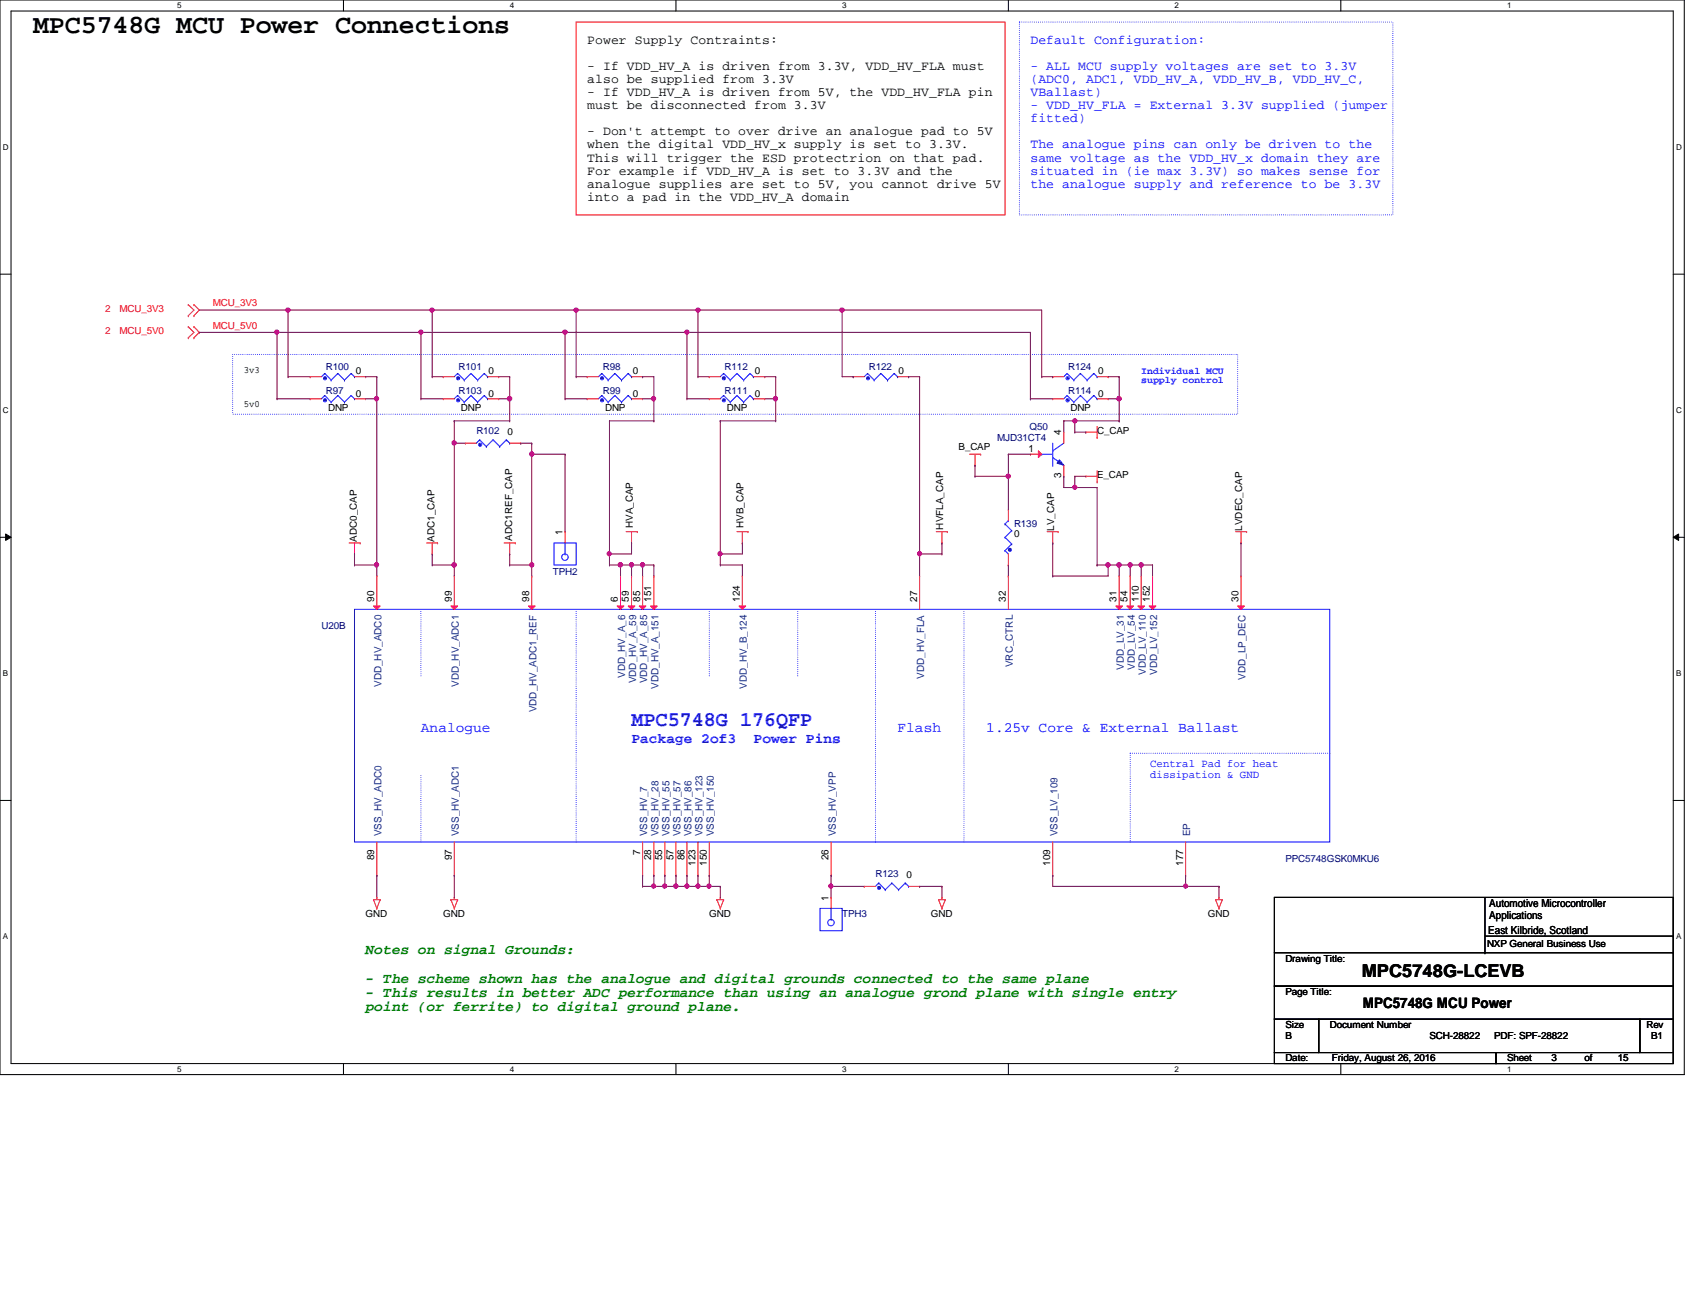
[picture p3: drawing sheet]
<svg xmlns="http://www.w3.org/2000/svg" width="279mm" height="216mm" viewBox="0 0 279 216" stroke-linecap="round" stroke-linejoin="round" font-family="sans-serif">
<path d="M0 0h278v177.4h-278zM1.8 1.8h274.3v173.8h-274.3z" fill="none" stroke="#000" stroke-width=".17"/>
<g fill="#fff">
<path d="M29.3 .2h.7v1.5h-.7z"/>
<path d="M29.3 175.8h.7v1.4h-.7z"/>
</g>
<path d="M56.7 0v1.8M56.7 175.6v1.8" fill="none" stroke="#000" stroke-width=".17"/>
<g fill="#fff">
<path d="M84.1 .2h.7v1.5h-.7z"/>
<path d="M84.1 175.8h.7v1.4h-.7z"/>
</g>
<path d="M111.5 0v1.8M111.5 175.6v1.8" fill="none" stroke="#000" stroke-width=".17"/>
<g fill="#fff">
<path d="M139 .2h.7v1.5h-.7z"/>
<path d="M139 175.8h.7v1.4h-.7z"/>
</g>
<path d="M166.4 0v1.8M166.4 175.6v1.8" fill="none" stroke="#000" stroke-width=".17"/>
<g fill="#fff">
<path d="M193.8 .2h.8v1.5h-.8z"/>
<path d="M193.8 175.8h.8v1.4h-.8z"/>
</g>
<path d="M221.3 0v1.8M221.3 175.6v1.8" fill="none" stroke="#000" stroke-width=".17"/>
<g fill="#fff">
<path d="M248.7 .2h.7v1.5h-.7z"/>
<path d="M248.7 175.8h.7v1.4h-.7z"/>
<path d="M.5 23.5h.9v1.5h-.9z"/>
<path d="M276.6 23.5h.9v1.5h-.9z"/>
<path d="M.5 67h.9v1.5h-.9z"/>
<path d="M276.6 67h.9v1.5h-.9z"/>
</g>
<path d="M0 45.3h1.8M276.1 45.3h1.9" fill="none" stroke="#000" stroke-width=".17"/>
<g fill="#fff">
<path d="M.5 110.4h.8v1.5h-.8z"/>
<path d="M276.6 110.4h.9v1.5h-.9z"/>
</g>
<path d="M0 88.7h1.8M.9 88.1l.9 .6-.9 .5zM276.1 88.7l.9-.6v1.1zM276.1 88.7h1.9" fill="none" stroke="#000" stroke-width=".17"/>
<path d="M.9 88.1l.9 .6-.9 .5zM276.1 88.7l.9-.6v1.1z" fill="#000"/>
<g fill="#fff">
<path d="M.5 153.8h.8v1.5h-.8z"/>
<path d="M276.6 153.8h.9v1.5h-.9z"/>
</g>
<g fill="none" stroke="#000" stroke-width=".17">
<path d="M0 132.1h1.8M276.1 132.1h1.9M210.3 148.1h65.8v14.7h-65.8zM210.3 157.3h65.8M245.1 157.3h.1M245.1 148.1v9.2M245.1 154.5h31M276.1 157.3h.1M276.1 154.5h.1M210.3 162.8h65.8v5.4h-65.8zM210.3 168.2h7.3v5.5h-7.3zM210.3 173.7h36.6v1.9h-36.6z"/>
<path d="M217.6 168.2h53v5.5h-53zM246.9 173.7h29.2v1.9h-29.2zM270.6 168.2h5.5v5.5h-5.5z"/>
</g>
<path d="M168.2 3.6h61.7v31.9h-61.7zM38.4 58.5h165.9v9.9h-165.9z" fill="none" stroke="#00f" stroke-width=".17" stroke-dasharray="0 .3"/>
<g fill="none" stroke="#f00" stroke-width=".17">
<path d="M95.1 3.6h70.8v31.9h-70.8zM31.1 50.3h.1M31.1 52.1h.1M31.1 53.9h.1M31.1 55.8h.1M31.1 50.3l.9 .9-.9 .9M31.1 53.9l.9 1-.9 .9M32 52.1h.1M32 50.3h.1M32 55.8h.1M32 53.9h.1M32 50.3l.9 .9-.9 .9"/>
<path d="M32 53.9l.9 1-.9 .9M160 75h1.8M160.9 76.8h.1M160.9 75v1.8M161.8 75h.1M179.2 78.6h.1M179.2 71.3h.1M179.2 78.6h1.9M179.2 71.3h1.9M181.1 79.5h.1M181.1 72.2h.1M181.1 70.4v1.8"/>
<path d="M181.1 77.7v1.8M57.6 89.6h1.8M58.5 91.4h.1M58.5 89.6v1.8M59.4 89.6h.1M70.4 89.6h1.8M71.3 91.4h.1M71.3 89.6v1.8M72.2 89.6h.1M83.2 89.6h1.8M84.1 91.4h.1M84.1 89.6v1.8"/>
<path d="M85 89.6h.1M103.3 87.8h1.9M104.2 89.6h.1M104.2 87.8v1.8M105.2 87.8h.1M121.6 87.8h1.8M122.5 89.6h.1M122.5 87.8v1.8M123.4 87.8h.1M154.5 87.8h1.8M155.4 89.6h.1M155.4 87.8v1.8"/>
<path d="M156.3 87.8h.1M172.8 87.8h1.8M173.7 89.6h.1M173.7 87.8v1.8M174.6 87.8h.1M203.9 87.8h1.8M204.8 89.6h.1M204.8 87.8v1.8M205.7 87.8h.1M61.6 148.5h.1M61.6 148.5h1.1M61.6 148.5l.6 1.4"/>
<path d="M62.2 148.1h.1M62.2 149.9h.1M62.2 148.1v.4M62.7 148.5h.1M62.7 148.5l-.5 1.4M74.4 148.5h.1M74.4 148.5h1.1M74.4 148.5l.6 1.4M75 148.1h.1M75 149.9h.1M75 148.1v.4M75.5 148.5h.1"/>
<path d="M75.5 148.5l-.5 1.4M118.3 148.5h.1M118.3 148.5h1.1M118.3 148.5l.6 1.4M118.9 148.1h.1M118.9 149.9h.1M118.9 148.1v.4M119.4 148.5h.1M119.4 148.5l-.5 1.4M154.9 148.5h.1M154.9 148.5h1.1M154.9 148.5l.5 1.4"/>
<path d="M155.4 148.1h.1M155.4 149.9h.1M155.4 148.1v.4M156 148.5h.1M156 148.5l-.6 1.4M200.6 148.5h.1M200.6 148.5h1.1M200.6 148.5l.6 1.4M201.2 148.1h.1M201.2 149.9h.1M201.2 148.1v.4M201.7 148.5h.1"/>
<path d="M201.7 148.5l-.5 1.4"/>
</g>
<path d="M75.5 61.6h.1M75.5 61.6l-.5 .6M75.5 61.6l1.1 1.1M76.6 62.7h.1M77.7 61.6h.1M77.7 61.6l-1.1 1.1M77.7 61.6l1.1 1.1M78.8 62.7h.1M79.9 61.6h.1M79.9 61.6l-1.1 1.1M79.9 61.6l.6 .6M80.5 62.2h.1" fill="none" stroke="#00f" stroke-width=".17"/>
<circle cx="75.6" cy="62.4" r=".26" fill="#00f"/>
<g fill="none" stroke="#00f" stroke-width=".17">
<path d="M99.3 61.6h.1M99.3 61.6l-.5 .6M99.3 61.6l1.1 1.1M100.4 62.7h.1M101.5 61.6h.1M101.5 61.6l-1.1 1.1M101.5 61.6l1.1 1.1M102.6 62.7h.1M103.7 61.6h.1M103.7 61.6l-1.1 1.1M103.7 61.6l.5 .6M104.2 62.2h.1"/>
<circle cx="75.6" cy="62.4" r=".26"/>
</g>
<path d="M73.2 62.2h.1M73.2 62.2h1.8M80.5 62.2h1.8M82.3 62.2h.1" fill="none" stroke="#f00" stroke-width=".17"/>
<circle cx="99.4" cy="62.4" r=".26" fill="#00f"/>
<g fill="none" stroke="#00f" stroke-width=".17">
<path d="M119.4 65.3h.1M119.4 65.3l-.5 .5M119.4 65.3l1.1 1.1M120.5 66.4h.1M121.6 65.3h.1M121.6 65.3l-1.1 1.1M121.6 65.3l1.1 1.1M122.7 66.4h.1M123.8 65.3h.1M123.8 65.3l-1.1 1.1M123.8 65.3l.5 .5M124.3 65.8h.1"/>
<path d="M135.3 149.9h3.7v3.7h-3.7zM137.2 151.8h.1M137.2 149.9v1.9"/>
<circle cx="99.4" cy="62.4" r=".26"/>
<circle cx="137.1" cy="152.3" r=".54"/>
</g>
<path d="M96.9 62.2h.1M96.9 62.2h1.9M104.2 62.2h1.8M106 62.2h.1M137.2 148.1h.1M137.2 148.1v1.8" fill="none" stroke="#f00" stroke-width=".17"/>
<circle cx="119.5" cy="66.1" r=".26" fill="#00f"/>
<g fill="none" stroke="#00f" stroke-width=".17">
<path d="M53.6 61.6h.1M53.6 61.6l-.6 .6M53.6 61.6l1.1 1.1M54.7 62.7h.1M55.8 61.6h.1M55.8 61.6l-1.1 1.1M55.8 61.6l1.1 1.1M56.9 62.7h.1M58 61.6h.1M58 61.6l-1.1 1.1M58 61.6l.5 .6M58.5 62.2h.1"/>
<circle cx="119.5" cy="66.1" r=".26"/>
</g>
<path d="M117.1 65.8h.1M117.1 65.8h1.8M124.3 65.8h1.9M126.2 65.8h.1" fill="none" stroke="#f00" stroke-width=".17"/>
<circle cx="53.6" cy="62.4" r=".26" fill="#00f"/>
<g fill="none" stroke="#00f" stroke-width=".17">
<path d="M91.4 89.6h3.7v3.7h-3.7zM93.3 91.4h.1M93.3 89.6v1.8M165.9 90.9h.1M165.9 88.7h.1M165.9 86.5h.1M165.9 90.9l.5 .5M165.9 88.7l1.1 1.1M165.9 86.5l1.1 1.1M166.4 85.9h.1M166.4 85.9l-.5 .6M167 89.8h.1"/>
<path d="M167 87.6h.1M167 89.8l-1.1 1.1M167 87.6l-1.1 1.1"/>
<circle cx="53.6" cy="62.4" r=".26"/>
<circle cx="93.2" cy="92" r=".54"/>
</g>
<path d="M51.2 62.2h.1M51.2 62.2h1.8M58.5 62.2h1.8M60.3 62.2h.1M93.3 87.8h.1M93.3 87.8v1.8" fill="none" stroke="#f00" stroke-width=".17"/>
<circle cx="166.7" cy="90.8" r=".26" fill="#00f"/>
<g fill="none" stroke="#00f" stroke-width=".17">
<path d="M119.4 61.6h.1M119.4 61.6l-.5 .6M119.4 61.6l1.1 1.1M120.5 62.7h.1M121.6 61.6h.1M121.6 61.6l-1.1 1.1M121.6 61.6l1.1 1.1M122.7 62.7h.1M123.8 61.6h.1M123.8 61.6l-1.1 1.1M123.8 61.6l.5 .6M124.3 62.2h.1"/>
<circle cx="166.7" cy="90.8" r=".26"/>
</g>
<path d="M166.4 93.3h.1M166.4 84.1h.1M166.4 84.1v1.8M166.4 91.4v1.9" fill="none" stroke="#f00" stroke-width=".17"/>
<circle cx="119.5" cy="62.4" r=".26" fill="#00f"/>
<g fill="none" stroke="#00f" stroke-width=".17">
<path d="M53.6 65.3h.1M53.6 65.3l-.6 .5M53.6 65.3l1.1 1.1M54.7 66.4h.1M55.8 65.3h.1M55.8 65.3l-1.1 1.1M55.8 65.3l1.1 1.1M56.9 66.4h.1M58 65.3h.1M58 65.3l-1.1 1.1M58 65.3l.5 .5M58.5 65.8h.1"/>
<circle cx="119.5" cy="62.4" r=".26"/>
</g>
<path d="M117.1 62.2h.1M117.1 62.2h1.8M124.3 62.2h1.9M126.2 62.2h.1" fill="none" stroke="#f00" stroke-width=".17"/>
<circle cx="53.6" cy="66.1" r=".26" fill="#00f"/>
<g fill="none" stroke="#00f" stroke-width=".17">
<path d="M143.2 61.6h.1M143.2 61.6l-.6 .6M143.2 61.6l1.1 1.1M144.3 62.7h.1M145.4 61.6h.1M145.4 61.6l-1.1 1.1M145.4 61.6l1.1 1.1M146.5 62.7h.1M147.6 61.6h.1M147.6 61.6l-1.1 1.1M147.6 61.6l.5 .6M148.1 62.2h.1"/>
<circle cx="53.6" cy="66.1" r=".26"/>
</g>
<path d="M51.2 65.8h.1M51.2 65.8h1.8M58.5 65.8h1.8M60.3 65.8h.1" fill="none" stroke="#f00" stroke-width=".17"/>
<circle cx="143.3" cy="62.4" r=".26" fill="#00f"/>
<g fill="none" stroke="#00f" stroke-width=".17">
<path d="M79.2 72.6h.1M79.2 72.6l-.6 .6M79.2 72.6l1.1 1.1M80.3 73.7h.1M81.4 72.6h.1M81.4 72.6l-1.1 1.1M81.4 72.6l1.1 1.1M82.5 73.7h.1M83.6 72.6h.1M83.6 72.6l-1.1 1.1M83.6 72.6l.5 .6M84.1 73.2h.1"/>
<circle cx="143.3" cy="62.4" r=".26"/>
</g>
<path d="M140.8 62.2h.1M140.8 62.2h1.8M148.1 62.2h1.8M149.9 62.2h.1" fill="none" stroke="#f00" stroke-width=".17"/>
<circle cx="79.2" cy="73.4" r=".26" fill="#00f"/>
<g fill="none" stroke="#00f" stroke-width=".17">
<path d="M176.1 65.3h.1M176.1 65.3l-.5 .5M176.1 65.3l1.1 1.1M177.2 66.4h.1M178.3 65.3h.1M178.3 65.3l-1.1 1.1M178.3 65.3l1.1 1.1M179.4 66.4h.1M180.5 65.3h.1M180.5 65.3l-1.1 1.1M180.5 65.3l.6 .5M181.1 65.8h.1"/>
<circle cx="79.2" cy="73.4" r=".26"/>
</g>
<path d="M76.8 73.2h.1M76.8 73.2h1.8M84.1 73.2h1.8M85.9 73.2h.1" fill="none" stroke="#f00" stroke-width=".17"/>
<circle cx="176.2" cy="66.1" r=".26" fill="#00f"/>
<g fill="none" stroke="#00f" stroke-width=".17">
<path d="M145 145.8h.1M145 145.8l-.5 .5M145 145.8l1.1 1.1M146.1 146.9h.1M147.2 145.8h.1M147.2 145.8l-1.1 1.1M147.2 145.8l1.1 1.1M148.3 146.9h.1M149.4 145.8h.1M149.4 145.8l-1.1 1.1M149.4 145.8l.5 .5M149.9 146.3h.1"/>
<circle cx="176.2" cy="66.1" r=".26"/>
</g>
<path d="M173.7 65.8h.1M173.7 65.8h1.9M181.1 65.8h1.8M182.9 65.8h.1" fill="none" stroke="#f00" stroke-width=".17"/>
<circle cx="145.1" cy="146.6" r=".26" fill="#00f"/>
<g fill="none" stroke="#00f" stroke-width=".17">
<path d="M58.5 100.6h161v38.4h-161z"/>
<circle cx="145.1" cy="146.6" r=".26"/>
</g>
<path d="M166.4 95.1h.1M166.4 95.1v5.5M173.7 139v5.5M142.6 146.3h.1M142.6 146.3h1.9M149.9 146.3h1.9M151.8 146.3h.1M173.7 144.5h.1" fill="none" stroke="#f00" stroke-width=".17"/>
<g fill="none" stroke="#00f" stroke-width=".17" stroke-dasharray="0 .3">
<path d="M69.5 100.6v10.9M69.5 111.5h.1M95.1 100.6v38.4M117.1 100.6v10.9M117.1 111.5h.1M131.7 100.6v10.9M131.7 111.5h.1M144.5 100.6v38.4M159.1 100.6v38.4M69.5 128v11M69.5 139h.1M95.1 139h.1"/>
<path d="M144.5 139h.1M159.1 139h.1M186.5 124.3v14.7M186.5 139h.1M186.5 124.3h.1M219.5 124.3h-33"/>
</g>
<path d="M184.1 100h1.2l-.6 .6z" fill="#f00"/>
<path d="M184.7 95.1h.1M184.7 95.1v5.5M184.1 100h1.2l-.6 .6z" fill="none" stroke="#f00" stroke-width=".17"/>
<path d="M186 100h1.1l-.6 .6z" fill="#f00"/>
<path d="M186.5 95.1h.1M186.5 95.1v5.5M186 100h1.1l-.6 .6z" fill="none" stroke="#f00" stroke-width=".17"/>
<path d="M187.8 100h1.1l-.6 .6z" fill="#f00"/>
<path d="M188.3 95.1h.1M188.3 95.1v5.5M187.8 100h1.1l-.6 .6z" fill="none" stroke="#f00" stroke-width=".17"/>
<path d="M189.7 100h1.1l-.6 .6z" fill="#f00"/>
<path d="M190.2 95.1h.1M190.2 95.1v5.5M189.7 100h1.1l-.6 .6z" fill="none" stroke="#f00" stroke-width=".17"/>
<path d="M101.9 100h1.1l-.6 .6z" fill="#f00"/>
<path d="M102.4 95.1h.1M102.4 95.1v5.5M101.9 100h1.1l-.6 .6z" fill="none" stroke="#f00" stroke-width=".17"/>
<path d="M103.7 100h1.1l-.6 .6z" fill="#f00"/>
<path d="M104.2 95.1h.1M104.2 95.1v5.5M103.7 100h1.1l-.6 .6z" fill="none" stroke="#f00" stroke-width=".17"/>
<path d="M105.5 100h1.1l-.6 .6z" fill="#f00"/>
<path d="M106 95.1h.1M106 95.1v5.5M105.5 100h1.1l-.6 .6z" fill="none" stroke="#f00" stroke-width=".17"/>
<path d="M107.4 100h1.1l-.6 .6z" fill="#f00"/>
<path d="M107.9 95.1h.1M107.9 95.1v5.5M107.4 100h1.1l-.6 .6z" fill="none" stroke="#f00" stroke-width=".17"/>
<path d="M122 100h1.1l-.6 .6z" fill="#f00"/>
<path d="M122.5 95.1h.1M122.5 95.1v5.5M122 100h1.1l-.6 .6zM62.2 139v5.5M62.2 144.5h.1" fill="none" stroke="#f00" stroke-width=".17"/>
<path d="M61.6 100h1.1l-.5 .6z" fill="#f00"/>
<path d="M62.2 95.1h.1M62.2 95.1v5.5M61.6 100h1.1l-.5 .6z" fill="none" stroke="#f00" stroke-width=".17"/>
<path d="M74.4 100h1.1l-.5 .6z" fill="#f00"/>
<path d="M75 95.1h.1M75 95.1v5.5M151.8 95.1h.1M151.8 95.1v5.5M74.4 100h1.1l-.5 .6zM75 139v5.5M75 144.5h.1" fill="none" stroke="#f00" stroke-width=".17"/>
<path d="M87.2 100h1.1l-.5 .6z" fill="#f00"/>
<g fill="none" stroke="#f00" stroke-width=".17">
<path d="M87.8 95.1h.1M87.8 95.1v5.5M87.2 100h1.1l-.5 .6zM106 139v5.5M107.9 139v5.5M109.7 139v5.5M111.5 139v5.5M113.4 139v5.5M115.2 139v5.5M117.1 139v5.5M106 144.5h.1M107.9 144.5h.1"/>
<path d="M109.7 144.5h.1M111.5 144.5h.1M113.4 144.5h.1M115.2 144.5h.1M117.1 144.5h.1"/>
</g>
<path d="M204.3 100h1.1l-.6 .6z" fill="#f00"/>
<path d="M204.8 95.1h.1M204.8 95.1v5.5M204.3 100h1.1l-.6 .6zM137.2 139v5.5M195.7 139v5.5M137.2 144.5h.1M195.7 144.5h.1" fill="none" stroke="#f00" stroke-width=".17"/>
<path d="M176.1 61.6h.1M176.1 61.6l-.5 .6M176.1 61.6l1.1 1.1M177.2 62.7h.1M178.3 61.6h.1M178.3 61.6l-1.1 1.1M178.3 61.6l1.1 1.1M179.4 62.7h.1M180.5 61.6h.1M180.5 61.6l-1.1 1.1M180.5 61.6l.6 .6M181.1 62.2h.1" fill="none" stroke="#00f" stroke-width=".17"/>
<circle cx="176.2" cy="62.4" r=".26" fill="#00f"/>
<g fill="none" stroke="#00f" stroke-width=".17">
<path d="M99.3 65.3h.1M99.3 65.3l-.5 .5M99.3 65.3l1.1 1.1M100.4 66.4h.1M101.5 65.3h.1M101.5 65.3l-1.1 1.1M101.5 65.3l1.1 1.1M102.6 66.4h.1M103.7 65.3h.1M103.7 65.3l-1.1 1.1M103.7 65.3l.5 .5M104.2 65.8h.1"/>
<circle cx="176.2" cy="62.4" r=".26"/>
</g>
<path d="M173.7 62.2h.1M173.7 62.2h1.9M181.1 62.2h1.8M182.9 62.2h.1" fill="none" stroke="#f00" stroke-width=".17"/>
<circle cx="99.4" cy="66.1" r=".26" fill="#00f"/>
<circle cx="99.4" cy="66.1" r=".26" fill="none" stroke="#00f" stroke-width=".17"/>
<path d="M96.9 65.8h.1M96.9 65.8h1.9M104.2 65.8h1.8M106 65.8h.1" fill="none" stroke="#f00" stroke-width=".17"/>
<path d="M174.8 75.9l.8 .9-1.1-.3z" fill="#00f"/>
<path d="M171.9 75h.1M171.9 75h1.8M173.7 74.4h.1M173.7 76.8h.1M173.7 75.5l1.9 1.3M173.7 73.2v3.6M174.8 75.9l.8 .9-1.1-.3zM175.6 76.8h.1M175.6 73.2l-1.9 1.2" fill="none" stroke="#00f" stroke-width=".17"/>
<path d="M175.6 78.6h.1M175.6 71.3h.1M175.6 71.3v1.9M175.6 76.8v1.8" fill="none" stroke="#f00" stroke-width=".17"/>
<path d="M171.4 74.4l.5 .6-.5 .5z" fill="#f00"/>
<path d="M170.1 75h.1M170.1 75h1.8M171.4 74.4l.5 .6-.5 .5z" fill="none" stroke="#f00" stroke-width=".17"/>
<path d="M75.5 65.3h.1M75.5 65.3l-.5 .5M75.5 65.3l1.1 1.1M76.6 66.4h.1M77.7 65.3h.1M77.7 65.3l-1.1 1.1M77.7 65.3l1.1 1.1M78.8 66.4h.1M79.9 65.3h.1M79.9 65.3l-1.1 1.1M79.9 65.3l.6 .5M80.5 65.8h.1" fill="none" stroke="#00f" stroke-width=".17"/>
<circle cx="75.6" cy="66.1" r=".26" fill="#00f"/>
<circle cx="75.6" cy="66.1" r=".26" fill="none" stroke="#00f" stroke-width=".17"/>
<path d="M73.2 65.8h.1M73.2 65.8h1.8M80.5 65.8h1.8M82.3 65.8h.1" fill="none" stroke="#f00" stroke-width=".17"/>
<path d="M118.9 69.5h.1M118.9 69.5v21.9M118.9 91.4h.1M122.5 89.6h.1M122.5 89.6v1.8h-3.6" fill="none" stroke="#800040" stroke-width=".17"/>
<circle cx="118.8" cy="91.4" r=".34" fill="#f0f"/>
<circle cx="118.8" cy="91.4" r=".34" fill="none" stroke="#f0f" stroke-width=".17"/>
<path d="M32.9 54.9h.1M32.9 54.9h12.8M104.2 89.6h.1M104.2 89.6v1.8M151.8 91.4h.1M151.8 91.4v3.7" fill="none" stroke="#800040" stroke-width=".17"/>
<circle cx="45.7" cy="54.8" r=".34" fill="#f0f"/>
<circle cx="45.7" cy="54.8" r=".34" fill="none" stroke="#f0f" stroke-width=".17"/>
<path d="M151.8 62.2h.1M151.8 62.2v29.2M155.4 89.6h.1M155.4 89.6v1.8" fill="none" stroke="#800040" stroke-width=".17"/>
<circle cx="151.8" cy="91.4" r=".34" fill="#f0f"/>
<circle cx="151.8" cy="91.4" r=".34" fill="none" stroke="#f0f" stroke-width=".17"/>
<g fill="none" stroke="#800040" stroke-width=".17">
<path d="M113.4 54.9h56.7M170.1 54.9h.1M170.1 54.9v10.9M170.1 65.8h.1M58.5 91.4h.1M58.5 93.3h.1M58.5 93.3h3.7M58.5 91.4v1.9M118.9 93.3h.1M118.9 93.3h3.6M122.5 93.3h.1M122.5 93.3v1.8"/>
<path d="M181.1 93.3h.1M181.1 80.5v12.8"/>
</g>
<circle cx="113.4" cy="54.8" r=".34" fill="#f0f"/>
<circle cx="113.4" cy="54.8" r=".34" fill="none" stroke="#f0f" stroke-width=".17"/>
<path d="M32.9 51.2h14.6M47.5 51.2h.1M115.2 51.2h23.8M139 51.2h.1M87.8 75h.1M87.8 75h5.5M93.3 75h.1M93.3 75v12.8M100.6 91.4h.1M100.6 91.4v1.9M102.4 93.3h.1M102.4 93.3h1.8" fill="none" stroke="#800040" stroke-width=".17"/>
<circle cx="102.4" cy="93.2" r=".37" fill="#f0f"/>
<circle cx="102.4" cy="93.2" r=".37" fill="none" stroke="#f0f" stroke-width=".17"/>
<path d="M102.4 93.3h.1M102.4 93.3v1.8M104.2 93.3h.1M104.2 93.3h3.7M106 93.3h.1M106 93.3v1.8M107.9 93.3h.1M107.9 93.3v1.8" fill="none" stroke="#800040" stroke-width=".17"/>
<circle cx="106" cy="93.2" r=".35" fill="#f0f"/>
<circle cx="106" cy="93.2" r=".35" fill="none" stroke="#f0f" stroke-width=".17"/>
<circle cx="104.2" cy="93.2" r=".35" fill="#f0f"/>
<circle cx="104.2" cy="93.2" r=".35" fill="none" stroke="#f0f" stroke-width=".17"/>
<g fill="none" stroke="#800040" stroke-width=".17">
<path d="M75 73.2h.1M75 69.5h.1M75 69.5v25.6M75 73.2h1.8M85.9 73.2h.1M85.9 73.2h1.9M166.4 75h.1M166.4 75h3.7M175.6 69.5h.1M175.6 78.6h.1M175.6 69.5v1.8M175.6 78.6v1.9h1.8"/>
<path d="M62.2 93.3h.1M62.2 93.3v1.8M71.3 91.4h.1M71.3 93.3h.1M71.3 91.4v1.9M71.3 93.3h3.7M75 93.3h.1M87.8 93.3h.1M87.8 93.3v1.8M104.2 93.3h.1M104.2 93.3v1.8M177.4 80.5h.1"/>
</g>
<circle cx="74.9" cy="93.2" r=".37" fill="#f0f"/>
<circle cx="74.9" cy="93.2" r=".37" fill="none" stroke="#f0f" stroke-width=".17"/>
<circle cx="75" cy="73.1" r=".36" fill="#f0f"/>
<circle cx="75" cy="73.1" r=".36" fill="none" stroke="#f0f" stroke-width=".17"/>
<path d="M84.1 91.4h.1M84.1 93.3h.1M84.1 91.4v1.9M84.1 93.3h3.7M62.2 144.5h.1M62.2 144.5v3.6M75 144.5h.1M75 144.5v3.6M173.7 146.3h22M195.7 146.3h.1" fill="none" stroke="#800040" stroke-width=".17"/>
<circle cx="195.7" cy="146.3" r=".34" fill="#f0f"/>
<circle cx="195.7" cy="146.3" r=".34" fill="none" stroke="#f0f" stroke-width=".17"/>
<path d="M100.6 91.4h.1M100.6 91.4h3.6M118.9 91.4h.1M118.9 91.4v1.9M177.4 80.5h.1M177.4 80.5h3.7M173.7 144.5h.1M173.7 144.5v1.8M195.7 144.5h.1M195.7 144.5v1.8M201.2 146.3h.1M201.2 146.3v1.8" fill="none" stroke="#800040" stroke-width=".17"/>
<circle cx="177.4" cy="80.4" r=".34" fill="#f0f"/>
<circle cx="177.4" cy="80.4" r=".34" fill="none" stroke="#f0f" stroke-width=".17"/>
<path d="M160.9 78.6h.1M160.9 78.6h5.5M166.4 78.6h.1M166.4 75v3.6M188.3 93.3h.1M188.3 93.3h1.9M190.2 93.3h.1M190.2 93.3v1.8" fill="none" stroke="#800040" stroke-width=".17"/>
<circle cx="188.3" cy="93.2" r=".35" fill="#f0f"/>
<circle cx="188.3" cy="93.2" r=".35" fill="none" stroke="#f0f" stroke-width=".17"/>
<path d="M186.5 93.3h.1M186.5 93.3h1.8M186.5 93.3v1.8M188.3 93.3h.1M188.3 93.3v1.8" fill="none" stroke="#800040" stroke-width=".17"/>
<circle cx="186.5" cy="93.2" r=".35" fill="#f0f"/>
<circle cx="186.5" cy="93.2" r=".35" fill="none" stroke="#f0f" stroke-width=".17"/>
<path d="M184.7 93.3h.1M184.7 93.3h1.8" fill="none" stroke="#800040" stroke-width=".17"/>
<circle cx="184.7" cy="93.2" r=".37" fill="#f0f"/>
<circle cx="184.7" cy="93.2" r=".37" fill="none" stroke="#f0f" stroke-width=".17"/>
<g fill="none" stroke="#800040" stroke-width=".17">
<path d="M173.7 95.1h.1M173.7 89.6h.1M173.7 89.6v5.5M182.9 93.3h.1M182.9 93.3h1.8M182.9 93.3v1.8h-9.2M184.7 93.3h.1M184.7 93.3v1.8M204.8 89.6h.1M204.8 89.6v5.5M106 144.5h.1M106 146.3h.1"/>
<path d="M106 144.5v1.8M106 146.3h3.7M107.9 144.5h.1M107.9 146.3h.1M107.9 144.5v1.8"/>
</g>
<circle cx="109.7" cy="146.3" r=".34" fill="#f0f"/>
<circle cx="109.7" cy="146.3" r=".34" fill="none" stroke="#f0f" stroke-width=".17"/>
<circle cx="107.9" cy="146.3" r=".34" fill="#f0f"/>
<circle cx="107.9" cy="146.3" r=".34" fill="none" stroke="#f0f" stroke-width=".17"/>
<path d="M109.7 144.5h.1M109.7 146.3h.1M109.7 144.5v1.8M109.7 146.3h1.8" fill="none" stroke="#800040" stroke-width=".17"/>
<circle cx="111.5" cy="146.3" r=".36" fill="#f0f"/>
<circle cx="111.5" cy="146.3" r=".36" fill="none" stroke="#f0f" stroke-width=".17"/>
<path d="M111.5 144.5h.1M111.5 146.3h.1M111.5 144.5v1.8M111.5 146.3h3.7M113.4 144.5h.1M113.4 146.3h.1M113.4 144.5v1.8" fill="none" stroke="#800040" stroke-width=".17"/>
<circle cx="113.4" cy="146.3" r=".34" fill="#f0f"/>
<circle cx="113.4" cy="146.3" r=".34" fill="none" stroke="#f0f" stroke-width=".17"/>
<path d="M115.2 144.5h.1M115.2 144.5v1.8" fill="none" stroke="#800040" stroke-width=".17"/>
<circle cx="115.2" cy="146.3" r=".34" fill="#f0f"/>
<circle cx="115.2" cy="146.3" r=".34" fill="none" stroke="#f0f" stroke-width=".17"/>
<path d="M117.1 144.5h.1M117.1 144.5v1.8" fill="none" stroke="#800040" stroke-width=".17"/>
<circle cx="117" cy="146.3" r=".34" fill="#f0f"/>
<circle cx="117" cy="146.3" r=".34" fill="none" stroke="#f0f" stroke-width=".17"/>
<path d="M118.9 146.3h.1M118.9 146.3v1.8M137.2 146.3h.1M137.2 146.3v1.8M137.2 146.3h5.4" fill="none" stroke="#800040" stroke-width=".17"/>
<circle cx="137.1" cy="146.3" r=".34" fill="#f0f"/>
<circle cx="137.1" cy="146.3" r=".34" fill="none" stroke="#f0f" stroke-width=".17"/>
<path d="M100.6 69.5h.1M100.6 69.5v21.9M151.8 146.3h.1M151.8 146.3h3.6M155.4 146.3h.1M155.4 146.3v1.8" fill="none" stroke="#800040" stroke-width=".17"/>
<circle cx="100.5" cy="91.4" r=".34" fill="#f0f"/>
<circle cx="100.5" cy="91.4" r=".34" fill="none" stroke="#f0f" stroke-width=".17"/>
<path d="M87.8 75h.1M87.8 75v18.3" fill="none" stroke="#800040" stroke-width=".17"/>
<circle cx="87.7" cy="93.2" r=".35" fill="#f0f"/>
<circle cx="87.7" cy="93.2" r=".35" fill="none" stroke="#f0f" stroke-width=".17"/>
<circle cx="87.7" cy="74.9" r=".35" fill="#f0f"/>
<circle cx="87.7" cy="74.9" r=".35" fill="none" stroke="#f0f" stroke-width=".17"/>
<path d="M87.8 73.2h.1M87.8 73.2v1.8M100.6 93.3h.1M100.6 93.3h1.8M181.1 93.3h.1M181.1 93.3h1.8M117.1 146.3h.1M117.1 146.3h1.8M137.2 144.5h.1M137.2 144.5v1.8" fill="none" stroke="#800040" stroke-width=".17"/>
<circle cx="182.8" cy="93.2" r=".35" fill="#f0f"/>
<circle cx="182.8" cy="93.2" r=".35" fill="none" stroke="#f0f" stroke-width=".17"/>
<path d="M47.5 51.2h23.8M71.3 51.2h.1M115.2 146.3h.1M115.2 146.3h1.9" fill="none" stroke="#800040" stroke-width=".17"/>
<circle cx="47.5" cy="51.2" r=".36" fill="#f0f"/>
<circle cx="47.5" cy="51.2" r=".36" fill="none" stroke="#f0f" stroke-width=".17"/>
<circle cx="71.3" cy="51.2" r=".34" fill="#f0f"/>
<circle cx="71.3" cy="51.2" r=".34" fill="none" stroke="#f0f" stroke-width=".17"/>
<path d="M45.7 54.9h23.8M69.5 54.9h.1M93.3 54.9h.1M93.3 54.9h20.1M62.2 65.8v27.5M62.2 93.3h.1M166.4 93.3h.1M166.4 93.3v1.8" fill="none" stroke="#800040" stroke-width=".17"/>
<circle cx="62.1" cy="65.8" r=".35" fill="#f0f"/>
<circle cx="62.1" cy="65.8" r=".35" fill="none" stroke="#f0f" stroke-width=".17"/>
<circle cx="62.1" cy="93.2" r=".35" fill="#f0f"/>
<circle cx="62.1" cy="93.2" r=".35" fill="none" stroke="#f0f" stroke-width=".17"/>
<path d="M166.4 78.6h.1M166.4 78.6v5.5" fill="none" stroke="#800040" stroke-width=".17"/>
<circle cx="166.4" cy="78.6" r=".36" fill="#f0f"/>
<circle cx="166.4" cy="78.6" r=".36" fill="none" stroke="#f0f" stroke-width=".17"/>
<g fill="none" stroke="#800040" stroke-width=".17">
<path d="M45.7 54.9h.1M45.7 54.9v10.9M47.5 51.2h.1M47.5 51.2v11M69.5 54.9h.1M69.5 54.9v10.9M69.5 54.9h23.8M71.3 51.2h.1M71.3 51.2v11M71.3 51.2h23.8M45.7 65.8h.1M45.7 65.8h5.5"/>
<path d="M47.5 62.2h.1M47.5 62.2h3.7M60.3 65.8h1.9M60.3 62.2h1.9M62.2 65.8h.1M62.2 62.2h.1M62.2 62.2v3.6M69.5 65.8h.1M69.5 65.8h3.7M71.3 62.2h.1M71.3 62.2h1.9"/>
</g>
<circle cx="93.2" cy="54.8" r=".36" fill="#f0f"/>
<circle cx="93.2" cy="54.8" r=".36" fill="none" stroke="#f0f" stroke-width=".17"/>
<circle cx="69.5" cy="54.8" r=".34" fill="#f0f"/>
<circle cx="69.5" cy="54.8" r=".34" fill="none" stroke="#f0f" stroke-width=".17"/>
<path d="M75 69.5h.1M75 69.5h9.1M82.3 62.2h1.8M82.3 65.8h1.8M84.1 62.2h.1M84.1 65.8h.1M84.1 69.5h.1M84.1 62.2v7.3" fill="none" stroke="#800040" stroke-width=".17"/>
<circle cx="84.1" cy="65.8" r=".37" fill="#f0f"/>
<circle cx="84.1" cy="65.8" r=".37" fill="none" stroke="#f0f" stroke-width=".17"/>
<path d="M100.6 69.5h7.3M106 62.2h.1M106 62.2h1.9v7.3M106 65.8h1.9M107.9 69.5h.1M107.9 65.8h.1" fill="none" stroke="#800040" stroke-width=".17"/>
<circle cx="107.8" cy="65.8" r=".35" fill="#f0f"/>
<circle cx="107.8" cy="65.8" r=".35" fill="none" stroke="#f0f" stroke-width=".17"/>
<path d="M93.3 54.9h.1M93.3 54.9v10.9M95.1 51.2h.1M95.1 51.2v11M95.1 51.2h20.1M93.3 65.8h.1M93.3 65.8h3.6M95.1 62.2h.1M95.1 62.2h1.8" fill="none" stroke="#800040" stroke-width=".17"/>
<circle cx="115.2" cy="51.2" r=".34" fill="#f0f"/>
<circle cx="115.2" cy="51.2" r=".34" fill="none" stroke="#f0f" stroke-width=".17"/>
<circle cx="95.1" cy="51.2" r=".34" fill="#f0f"/>
<circle cx="95.1" cy="51.2" r=".34" fill="none" stroke="#f0f" stroke-width=".17"/>
<g fill="none" stroke="#800040" stroke-width=".17">
<path d="M113.4 54.9h.1M113.4 54.9v10.9M115.2 51.2h.1M115.2 51.2v11M113.4 65.8h.1M113.4 65.8h3.7M115.2 62.2h.1M115.2 62.2h1.9M118.9 69.5h.1M118.9 69.5h9.1M126.2 62.2h1.8M126.2 65.8h1.8"/>
<path d="M128 62.2h.1M128 65.8h.1M128 69.5h.1M128 62.2v7.3"/>
</g>
<circle cx="128" cy="65.8" r=".35" fill="#f0f"/>
<circle cx="128" cy="65.8" r=".35" fill="none" stroke="#f0f" stroke-width=".17"/>
<path d="M139 51.2h.1M139 51.2v11M139 51.2h32.9" fill="none" stroke="#800040" stroke-width=".17"/>
<circle cx="139" cy="51.2" r=".36" fill="#f0f"/>
<circle cx="139" cy="51.2" r=".36" fill="none" stroke="#f0f" stroke-width=".17"/>
<path d="M170.1 65.8h.1M170.1 65.8h3.6M175.6 69.5h1.8M177.4 69.5h.1M182.9 65.8h1.8M182.9 62.2h1.8M184.7 62.2h.1M184.7 65.8h.1M184.7 69.5h.1M184.7 62.2v7.3" fill="none" stroke="#800040" stroke-width=".17"/>
<circle cx="184.7" cy="65.8" r=".37" fill="#f0f"/>
<circle cx="184.7" cy="65.8" r=".37" fill="none" stroke="#f0f" stroke-width=".17"/>
<path d="M171.9 51.2v11M171.9 62.2h.1M171.9 62.2h1.8M173.7 62.2h.1M177.4 78.6h.1M177.4 71.3h.1M177.4 78.6h1.8M177.4 69.5v1.8M177.4 78.6v1.9M177.4 80.5h.1" fill="none" stroke="#800040" stroke-width=".17"/>
<circle cx="177.4" cy="69.5" r=".34" fill="#f0f"/>
<circle cx="177.4" cy="69.5" r=".34" fill="none" stroke="#f0f" stroke-width=".17"/>
<g fill="none" stroke="#800040" stroke-width=".17">
<path d="M139 62.2h1.8M140.8 62.2h.1M149.9 62.2h.1M149.9 62.2h1.9M160.9 76.8h.1M160.9 76.8v1.8M177.4 71.3h1.8M177.4 69.5h7.3M179.2 71.3h.1M184.7 69.5h.1M151.8 91.4h3.6M155.4 91.4h.1"/>
<path d="M195.7 146.3h5.5M201.2 146.3h.1"/>
</g>
<circle cx="118.8" cy="91.4" r=".34" fill="#f0f"/>
<circle cx="118.8" cy="91.4" r=".34" fill="none" stroke="#f0f" stroke-width=".17"/>
<circle cx="45.7" cy="54.8" r=".34" fill="#f0f"/>
<circle cx="45.7" cy="54.8" r=".34" fill="none" stroke="#f0f" stroke-width=".17"/>
<circle cx="151.8" cy="91.4" r=".34" fill="#f0f"/>
<circle cx="151.8" cy="91.4" r=".34" fill="none" stroke="#f0f" stroke-width=".17"/>
<circle cx="113.4" cy="54.8" r=".34" fill="#f0f"/>
<circle cx="113.4" cy="54.8" r=".34" fill="none" stroke="#f0f" stroke-width=".17"/>
<circle cx="102.4" cy="93.2" r=".37" fill="#f0f"/>
<circle cx="102.4" cy="93.2" r=".37" fill="none" stroke="#f0f" stroke-width=".17"/>
<circle cx="106" cy="93.2" r=".35" fill="#f0f"/>
<circle cx="106" cy="93.2" r=".35" fill="none" stroke="#f0f" stroke-width=".17"/>
<circle cx="104.2" cy="93.2" r=".35" fill="#f0f"/>
<circle cx="104.2" cy="93.2" r=".35" fill="none" stroke="#f0f" stroke-width=".17"/>
<circle cx="74.9" cy="93.2" r=".37" fill="#f0f"/>
<circle cx="74.9" cy="93.2" r=".37" fill="none" stroke="#f0f" stroke-width=".17"/>
<circle cx="75" cy="73.1" r=".36" fill="#f0f"/>
<circle cx="75" cy="73.1" r=".36" fill="none" stroke="#f0f" stroke-width=".17"/>
<circle cx="195.7" cy="146.3" r=".34" fill="#f0f"/>
<circle cx="195.7" cy="146.3" r=".34" fill="none" stroke="#f0f" stroke-width=".17"/>
<circle cx="177.4" cy="80.4" r=".34" fill="#f0f"/>
<circle cx="177.4" cy="80.4" r=".34" fill="none" stroke="#f0f" stroke-width=".17"/>
<circle cx="188.3" cy="93.2" r=".35" fill="#f0f"/>
<circle cx="188.3" cy="93.2" r=".35" fill="none" stroke="#f0f" stroke-width=".17"/>
<circle cx="186.5" cy="93.2" r=".35" fill="#f0f"/>
<circle cx="186.5" cy="93.2" r=".35" fill="none" stroke="#f0f" stroke-width=".17"/>
<circle cx="184.7" cy="93.2" r=".37" fill="#f0f"/>
<circle cx="184.7" cy="93.2" r=".37" fill="none" stroke="#f0f" stroke-width=".17"/>
<circle cx="109.7" cy="146.3" r=".34" fill="#f0f"/>
<circle cx="109.7" cy="146.3" r=".34" fill="none" stroke="#f0f" stroke-width=".17"/>
<circle cx="107.9" cy="146.3" r=".34" fill="#f0f"/>
<circle cx="107.9" cy="146.3" r=".34" fill="none" stroke="#f0f" stroke-width=".17"/>
<circle cx="111.5" cy="146.3" r=".36" fill="#f0f"/>
<circle cx="111.5" cy="146.3" r=".36" fill="none" stroke="#f0f" stroke-width=".17"/>
<circle cx="113.4" cy="146.3" r=".34" fill="#f0f"/>
<circle cx="113.4" cy="146.3" r=".34" fill="none" stroke="#f0f" stroke-width=".17"/>
<circle cx="115.2" cy="146.3" r=".34" fill="#f0f"/>
<circle cx="115.2" cy="146.3" r=".34" fill="none" stroke="#f0f" stroke-width=".17"/>
<circle cx="117" cy="146.3" r=".34" fill="#f0f"/>
<circle cx="117" cy="146.3" r=".34" fill="none" stroke="#f0f" stroke-width=".17"/>
<circle cx="137.1" cy="146.3" r=".34" fill="#f0f"/>
<circle cx="137.1" cy="146.3" r=".34" fill="none" stroke="#f0f" stroke-width=".17"/>
<circle cx="100.5" cy="91.4" r=".34" fill="#f0f"/>
<circle cx="100.5" cy="91.4" r=".34" fill="none" stroke="#f0f" stroke-width=".17"/>
<circle cx="87.7" cy="93.2" r=".35" fill="#f0f"/>
<circle cx="87.7" cy="93.2" r=".35" fill="none" stroke="#f0f" stroke-width=".17"/>
<circle cx="87.7" cy="74.9" r=".35" fill="#f0f"/>
<circle cx="87.7" cy="74.9" r=".35" fill="none" stroke="#f0f" stroke-width=".17"/>
<circle cx="182.8" cy="93.2" r=".35" fill="#f0f"/>
<circle cx="182.8" cy="93.2" r=".35" fill="none" stroke="#f0f" stroke-width=".17"/>
<circle cx="47.5" cy="51.2" r=".36" fill="#f0f"/>
<circle cx="47.5" cy="51.2" r=".36" fill="none" stroke="#f0f" stroke-width=".17"/>
<circle cx="71.3" cy="51.2" r=".34" fill="#f0f"/>
<circle cx="71.3" cy="51.2" r=".34" fill="none" stroke="#f0f" stroke-width=".17"/>
<circle cx="62.1" cy="65.8" r=".35" fill="#f0f"/>
<circle cx="62.1" cy="65.8" r=".35" fill="none" stroke="#f0f" stroke-width=".17"/>
<circle cx="62.1" cy="93.2" r=".35" fill="#f0f"/>
<circle cx="62.1" cy="93.2" r=".35" fill="none" stroke="#f0f" stroke-width=".17"/>
<circle cx="166.4" cy="78.6" r=".36" fill="#f0f"/>
<circle cx="166.4" cy="78.6" r=".36" fill="none" stroke="#f0f" stroke-width=".17"/>
<circle cx="93.2" cy="54.8" r=".36" fill="#f0f"/>
<circle cx="93.2" cy="54.8" r=".36" fill="none" stroke="#f0f" stroke-width=".17"/>
<circle cx="69.5" cy="54.8" r=".34" fill="#f0f"/>
<circle cx="69.5" cy="54.8" r=".34" fill="none" stroke="#f0f" stroke-width=".17"/>
<circle cx="84.1" cy="65.8" r=".37" fill="#f0f"/>
<circle cx="84.1" cy="65.8" r=".37" fill="none" stroke="#f0f" stroke-width=".17"/>
<circle cx="107.8" cy="65.8" r=".35" fill="#f0f"/>
<circle cx="107.8" cy="65.8" r=".35" fill="none" stroke="#f0f" stroke-width=".17"/>
<circle cx="115.2" cy="51.2" r=".34" fill="#f0f"/>
<circle cx="115.2" cy="51.2" r=".34" fill="none" stroke="#f0f" stroke-width=".17"/>
<circle cx="95.1" cy="51.2" r=".34" fill="#f0f"/>
<circle cx="95.1" cy="51.2" r=".34" fill="none" stroke="#f0f" stroke-width=".17"/>
<circle cx="128" cy="65.8" r=".35" fill="#f0f"/>
<circle cx="128" cy="65.8" r=".35" fill="none" stroke="#f0f" stroke-width=".17"/>
<circle cx="139" cy="51.2" r=".36" fill="#f0f"/>
<circle cx="139" cy="51.2" r=".36" fill="none" stroke="#f0f" stroke-width=".17"/>
<circle cx="184.7" cy="65.8" r=".37" fill="#f0f"/>
<circle cx="184.7" cy="65.8" r=".37" fill="none" stroke="#f0f" stroke-width=".17"/>
<circle cx="177.4" cy="69.5" r=".34" fill="#f0f"/>
<circle cx="177.4" cy="69.5" r=".34" fill="none" stroke="#f0f" stroke-width=".17"/>
<text font-size="4.4" x="5.5" y="5.5">MPC5748G MCU Power Connections</text>
<text font-size="3.5" fill="#00f" x="104.2" y="119.9">MPC5748G 176QFP</text>
<text font-size="2.9" x="224.7" y="161.2">MPC5748G-LCEVB</text>
<g font-size="2.4" fill="#00f">
<text x="69.5" y="120.8">Analogue</text>
<text x="104.2" y="122.6">Package 2of3</text>
<text x="124.4" y="122.6">Power Pins</text>
<text x="148.1" y="120.8">Flash</text>
<text x="162.8" y="120.8">1.25v Core &amp; External Ballast</text>
</g>
<g font-size="2.4" fill="#008000">
<text x="60.3" y="157.4">Notes on signal Grounds:</text>
<text x="60.3" y="162.2">- The scheme shown has the analogue and digital grounds connected to the same plane</text>
<text x="60.3" y="164.5">- This results in better ADC performance than using an analogue grond plane with single entry</text>
<text x="60.3" y="166.9">point (or ferrite) to digital ground plane.</text>
</g>
<text font-size="2.4" x="224.9" y="166.4">MPC5748G MCU Power</text>
<g font-size="2.2">
<text x="96.9" y="7.2">Power Supply Contraints:</text>
<text x="96.9" y="11.6">- If VDD_HV_A is driven from 3.3V, VDD_HV_FLA must</text>
<text x="96.9" y="13.7">also be supplied from 3.3V</text>
<text x="96.9" y="15.9">- If VDD_HV_A is driven from 5V, the VDD_HV_FLA pin</text>
<text x="96.9" y="18">must be disconnected from 3.3V</text>
<text x="96.9" y="22.4">- Don't attempt to over drive an analogue pad to 5V</text>
<text x="96.9" y="24.5">when the digital VDD_HV_x supply is set to 3.3V.</text>
<text x="96.9" y="26.7">This will trigger the ESD protectrion on that pad.</text>
<text x="96.9" y="28.8">For example if VDD_HV_A is set to 3.3V and the</text>
<text x="96.9" y="31">analogue supplies are set to 5V, you cannot drive 5V</text>
<text x="96.9" y="33.1">into a pad in the VDD_HV_A domain</text>
</g>
<g font-size="2.2" fill="#00f">
<text x="170.1" y="7.2">Default Configuration:</text>
<text x="170.1" y="11.6">- ALL MCU supply voltages are set to 3.3V</text>
<text x="170.1" y="13.7">(ADC0, ADC1, VDD_HV_A, VDD_HV_B, VDD_HV_C,</text>
<text x="170.1" y="15.9">VBallast)</text>
<text x="170.1" y="18">- VDD_HV_FLA = External 3.3V supplied (jumper</text>
<text x="170.1" y="20.2">fitted)</text>
<text x="170.1" y="24.5">The analogue pins can only be driven to the</text>
<text x="170.1" y="26.7">same voltage as the VDD_HV_x domain they are</text>
<text x="170.1" y="28.8">situated in (ie max 3.3V) so makes sense for</text>
<text x="170.1" y="31">the analogue supply and reference to be 3.3V</text>
</g>
<g font-size="1.8" fill="#00f">
<text x="189.8" y="126.5">Central Pad for heat</text>
<text x="189.8" y="128.4">dissipation &amp; GND</text>
</g>
<g font-size="1.8">
<text x="245.8" y="149.8">Automotive Microcontroller</text>
<text x="245.6" y="154.2">East Kilbride, Scotland</text>
<text x="245.8" y="151.6">Applications</text>
</g>
<g font-size="1.7">
<text x="175.1" y="71.9" transform="rotate(-90 175.1 71.9)">4</text>
<text x="169.7" y="74.5">1</text>
<text x="175.1" y="79" transform="rotate(-90 175.1 79)">3</text>
<text x="92.8" y="88.3" transform="rotate(-90 92.8 88.3)">1</text>
<text x="61.8" y="99.3" transform="rotate(-90 61.8 99.3)">90</text>
<text x="74.5" y="99.3" transform="rotate(-90 74.5 99.3)">99</text>
<text x="87.3" y="99.3" transform="rotate(-90 87.3 99.3)">98</text>
<text x="102" y="99.3" transform="rotate(-90 102 99.3)">6</text>
<text x="103.8" y="99.3" transform="rotate(-90 103.8 99.3)">59</text>
<text x="105.6" y="99.3" transform="rotate(-90 105.6 99.3)">85</text>
<text x="107.5" y="99.3" transform="rotate(-90 107.5 99.3)">151</text>
<text x="122.1" y="99.3" transform="rotate(-90 122.1 99.3)">124</text>
<text x="151.3" y="99.3" transform="rotate(-90 151.3 99.3)">27</text>
<text x="166" y="99.3" transform="rotate(-90 166 99.3)">32</text>
<text x="184.3" y="99.3" transform="rotate(-90 184.3 99.3)">31</text>
<text x="186.1" y="99.3" transform="rotate(-90 186.1 99.3)">54</text>
<text x="187.9" y="99.3" transform="rotate(-90 187.9 99.3)">110</text>
<text x="189.8" y="99.3" transform="rotate(-90 189.8 99.3)">152</text>
<text x="204.4" y="99.3" transform="rotate(-90 204.4 99.3)">30</text>
<text x="61.8" y="142" transform="rotate(-90 61.8 142)">89</text>
<text x="74.5" y="142" transform="rotate(-90 74.5 142)">97</text>
<text x="105.6" y="141.1" transform="rotate(-90 105.6 141.1)">7</text>
<text x="107.5" y="142" transform="rotate(-90 107.5 142)">28</text>
<text x="109.3" y="142" transform="rotate(-90 109.3 142)">55</text>
<text x="111.1" y="142" transform="rotate(-90 111.1 142)">57</text>
<text x="112.9" y="142" transform="rotate(-90 112.9 142)">86</text>
<text x="114.8" y="142.9" transform="rotate(-90 114.8 142.9)">123</text>
<text x="116.6" y="142.9" transform="rotate(-90 116.6 142.9)">150</text>
<text x="136.7" y="142" transform="rotate(-90 136.7 142)">26</text>
<text x="173.3" y="142.9" transform="rotate(-90 173.3 142.9)">109</text>
<text x="195.2" y="142.9" transform="rotate(-90 195.2 142.9)">177</text>
<text x="136.7" y="148.7" transform="rotate(-90 136.7 148.7)">1</text>
</g>
<g font-size="1.7" fill="#004080">
<text x="62.9" y="113.4" transform="rotate(-90 62.9 113.4)">VDD_HV_ADC0</text>
<text x="75.7" y="113.4" transform="rotate(-90 75.7 113.4)">VDD_HV_ADC1</text>
<text x="103.2" y="111.9" transform="rotate(-90 103.2 111.9)">VDD_HV_A_6</text>
<text x="105" y="112.8" transform="rotate(-90 105 112.8)">VDD_HV_A_59</text>
<text x="106.8" y="112.8" transform="rotate(-90 106.8 112.8)">VDD_HV_A_85</text>
<text x="108.7" y="113.7" transform="rotate(-90 108.7 113.7)">VDD_HV_A_151</text>
<text x="123.3" y="113.7" transform="rotate(-90 123.3 113.7)">VDD_HV_B_124</text>
<text x="152.5" y="112.1" transform="rotate(-90 152.5 112.1)">VDD_HV_FLA</text>
<text x="167.2" y="110.2" transform="rotate(-90 167.2 110.2)">VRC_CTRL</text>
<text x="185.5" y="110.5" transform="rotate(-90 185.5 110.5)">VDD_LV_31</text>
<text x="187.3" y="110.5" transform="rotate(-90 187.3 110.5)">VDD_LV_54</text>
<text x="189.1" y="111.4" transform="rotate(-90 189.1 111.4)">VDD_LV_110</text>
<text x="191" y="111.4" transform="rotate(-90 191 111.4)">VDD_LV_152</text>
<text x="205.6" y="112.2" transform="rotate(-90 205.6 112.2)">VDD_LP_DEC</text>
<text x="88.5" y="117.6" transform="rotate(-90 88.5 117.6)">VDD_HV_ADC1_REF</text>
<text x="62.9" y="138" transform="rotate(-90 62.9 138)">VSS_HV_ADC0</text>
<text x="75.7" y="138" transform="rotate(-90 75.7 138)">VSS_HV_ADC1</text>
<text x="106.8" y="138" transform="rotate(-90 106.8 138)">VSS_HV_7</text>
<text x="108.7" y="138" transform="rotate(-90 108.7 138)">VSS_HV_28</text>
<text x="110.5" y="138" transform="rotate(-90 110.5 138)">VSS_HV_55</text>
<text x="112.3" y="138" transform="rotate(-90 112.3 138)">VSS_HV_57</text>
<text x="114.1" y="138" transform="rotate(-90 114.1 138)">VSS_HV_86</text>
<text x="116" y="138" transform="rotate(-90 116 138)">VSS_HV_123</text>
<text x="117.8" y="138" transform="rotate(-90 117.8 138)">VSS_HV_150</text>
<text x="137.9" y="138" transform="rotate(-90 137.9 138)">VSS_HV_VPP</text>
<text x="174.5" y="138" transform="rotate(-90 174.5 138)">VSS_LV_109</text>
<text x="196.4" y="138" transform="rotate(-90 196.4 138)">EP</text>
</g>
<g font-size="1.6" fill="#f00">
<text x="17.4" y="51.5">2</text>
<text x="19.7" y="51.5">MCU_3V3</text>
<text x="35.1" y="50.6">MCU_3V3</text>
<text x="17.4" y="55.2">2</text>
<text x="19.7" y="55.2">MCU_5V0</text>
<text x="35.1" y="54.3">MCU_5V0</text>
</g>
<g font-size="1.6">
<text x="40.2" y="61.6">3v3</text>
<text x="58.7" y="61.8">0</text>
<text x="58.7" y="65.4">0</text>
<text x="80.6" y="61.8">0</text>
<text x="80.6" y="65.4">0</text>
<text x="104.4" y="61.8">0</text>
<text x="104.4" y="65.4">0</text>
<text x="124.5" y="65.4">0</text>
<text x="124.5" y="61.8">0</text>
<text x="148.3" y="61.8">0</text>
<text x="181.2" y="65.4">0</text>
<text x="181.2" y="61.8">0</text>
<text x="40.2" y="67.1">5v0</text>
<text x="54.1" y="67.8">DNP</text>
<text x="76.1" y="67.8">DNP</text>
<text x="83.7" y="71.8">0</text>
<text x="99.9" y="67.8">DNP</text>
<text x="120" y="67.8">DNP</text>
<text x="176.7" y="67.8">DNP</text>
<text x="181.1" y="71.7">C_CAP</text>
<text x="158.2" y="74.2">B_CAP</text>
<text x="181.1" y="79">E_CAP</text>
<text x="58.9" y="89.4" transform="rotate(-90 58.9 89.4)">ADC0_CAP</text>
<text x="71.7" y="89.4" transform="rotate(-90 71.7 89.4)">ADC1_CAP</text>
<text x="84.5" y="89.2" transform="rotate(-90 84.5 89.2)">ADC1REF_CAP</text>
<text x="104.4" y="87.2" transform="rotate(-90 104.4 87.2)">HVA_CAP</text>
<text x="122.7" y="87.2" transform="rotate(-90 122.7 87.2)">HVB_CAP</text>
<text x="155.7" y="87.4" transform="rotate(-90 155.7 87.4)">HVFLA_CAP</text>
<text x="167.3" y="88.6">0</text>
<text x="173.9" y="87.6" transform="rotate(-90 173.9 87.6)">LV_CAP</text>
<text x="205" y="87.6" transform="rotate(-90 205 87.6)">LVDEC_CAP</text>
<text x="149.6" y="145">0</text>
<text x="60.3" y="151.4">GND</text>
<text x="73.2" y="151.4">GND</text>
<text x="117.1" y="151.4">GND</text>
<text x="153.6" y="151.4">GND</text>
<text x="199.3" y="151.4">GND</text>
<text x="212.1" y="158.7">Drawing Title:</text>
<text x="245.4" y="156.3">NXP General Business Use</text>
<text x="212.1" y="164.2">Page Title:</text>
<text x="212.1" y="169.7">Size</text>
<text x="212.1" y="171.5">B</text>
<text x="219.5" y="169.7">Document Number</text>
<text x="235.9" y="171.5">SCH-28822</text>
<text x="246.6" y="171.5">PDF: SPF-28822</text>
<text x="271.7" y="169.7">Rev</text>
<text x="272.5" y="171.5">B1</text>
<text x="212.1" y="175.2">Date:</text>
<text x="219.8" y="175.2">Friday, August 26, 2016</text>
<text x="248.7" y="175.2">Sheet</text>
<text x="256" y="175.2">3</text>
<text x="261.5" y="175.2">of</text>
<text x="267" y="175.2">15</text>
</g>
<g font-size="1.6" fill="#000080">
<text x="53.8" y="61">R100</text>
<text x="53.8" y="65.1">R97</text>
<text x="75.7" y="61">R101</text>
<text x="75.7" y="65.1">R103</text>
<text x="99.5" y="61">R98</text>
<text x="99.5" y="65.1">R99</text>
<text x="119.6" y="65.1">R111</text>
<text x="119.6" y="61">R112</text>
<text x="143.4" y="61">R122</text>
<text x="176.3" y="65.1">R114</text>
<text x="176.3" y="61">R124</text>
<text x="78.6" y="71.7">R102</text>
<text x="169.9" y="70.9">Q50</text>
<text x="164.6" y="72.8">MJD31CT4</text>
<text x="167.3" y="87">R139</text>
<text x="91.2" y="94.9">TPH2</text>
<text x="53" y="103.8">U20B</text>
<text x="212.1" y="142.2">PPC5748GSK0MKU6</text>
<text x="144.5" y="144.8">R123</text>
<text x="139" y="151.4">TPH3</text>
</g>
<g font-size="1.6" fill="#00f">
<text x="188.3" y="61.7">Individual MCU</text>
<text x="188.3" y="63.3">supply control</text>
</g>
<g font-size="1.3">
<text x="29.3" y="1.4">5</text>
<text x="84.1" y="1.4">4</text>
<text x="139" y="1.4">3</text>
<text x="193.8" y="1.4">2</text>
<text x="248.7" y="1.4">1</text>
<text x=".5" y="24.7">D</text>
<text x="276.6" y="24.7">D</text>
<text x=".5" y="68.2">C</text>
<text x="276.6" y="68.2">C</text>
<text x=".5" y="111.6">B</text>
<text x="276.6" y="111.6">B</text>
<text x=".5" y="155">A</text>
<text x="276.6" y="155">A</text>
<text x="29.3" y="177">5</text>
<text x="84.1" y="177">4</text>
<text x="139" y="177">3</text>
<text x="193.8" y="177">2</text>
<text x="248.7" y="177">1</text>
</g>
</svg>
